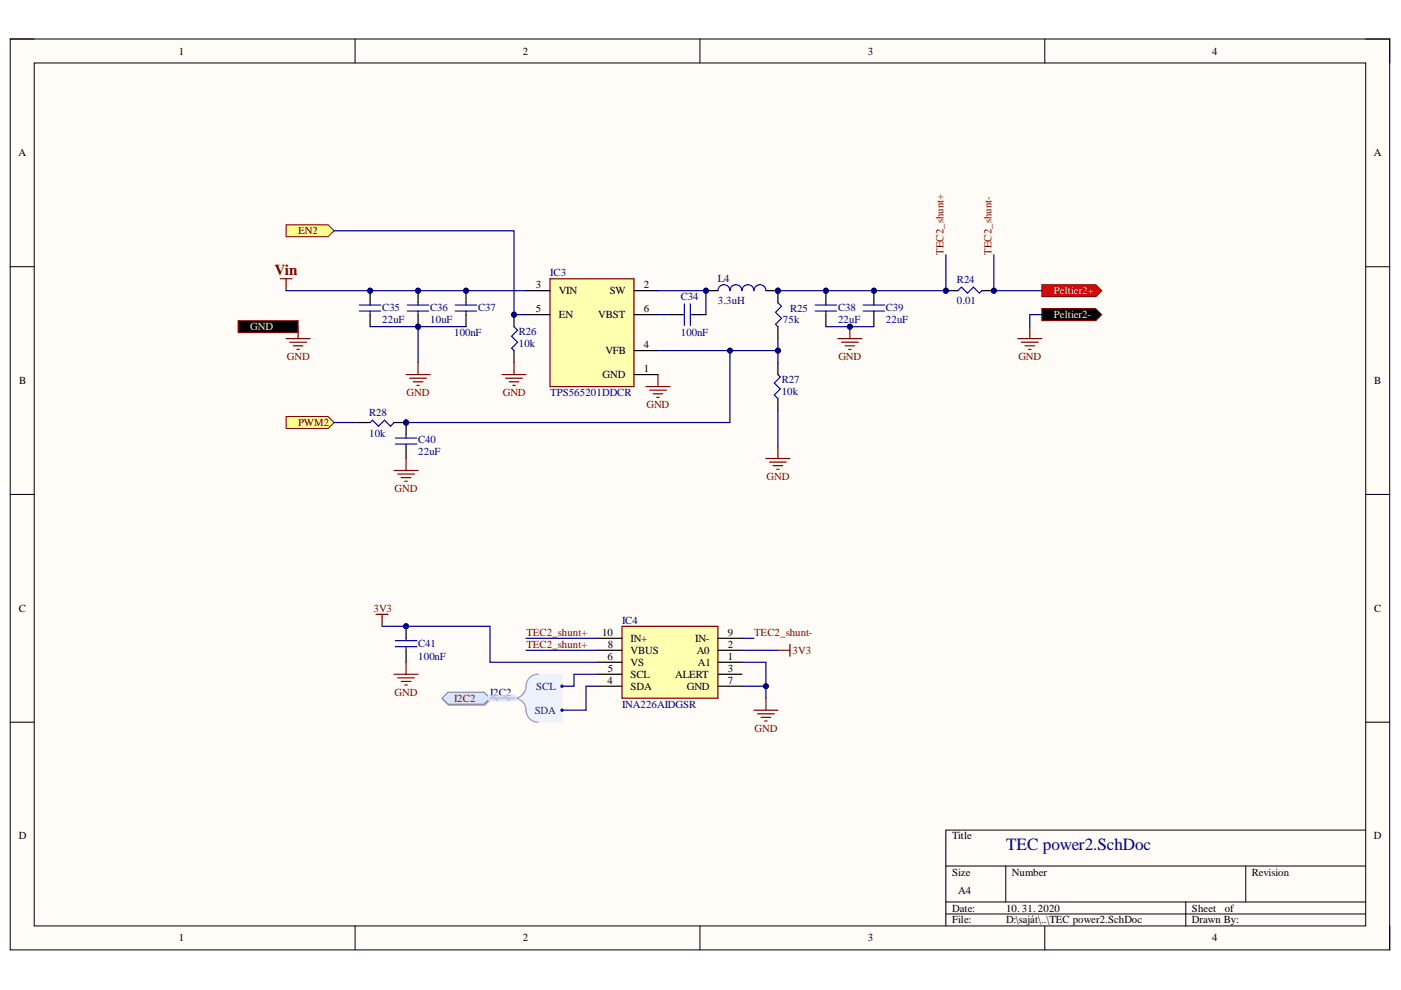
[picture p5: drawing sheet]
<svg xmlns="http://www.w3.org/2000/svg" width="297mm" height="210mm" viewBox="0 0 297 210" stroke-linecap="round" stroke-linejoin="round" font-family="sans-serif">
<path d="M2.2 8.3h292.4v193.1h-292.4z" fill-rule="evenodd" fill="#fffcf8"/>
<path d="M2.2 8.3h292.4v193.1h-292.4z" fill="none" stroke="#000" stroke-width=".21"/>
<path d="M7.3 13.4h282.3v182.9h-282.3z" fill-rule="evenodd" fill="#fffcf8"/>
<g fill="none" stroke="#000" stroke-width=".21">
<path d="M2.2 8.3h5.1M7.3 13.4h282.3v182.9h-282.3zM75.3 8.3v5M148.4 8.3v5M221.5 8.3v5.1M289.6 8.3h5v5.1M2.2 56.6h5.1M289.6 56.6h5M2.2 104.8h5.1M289.6 104.8h5M2.2 153.1h5.1M289.6 153.1h5"/>
<path d="M289.6 176h-89.1v20.3M75.3 196.3v5.1M148.4 196.3v5.1M200.5 183.6h89.1M200.5 191.2h89.1M200.5 193.8h89.1M213.3 183.6v7.6M221.5 196.3v5.1M251.4 191.2v5.1M264.1 183.6v7.6M294.6 196.3v5.1"/>
</g>
<path d="M116.6 59.1h17.8v22.9h-17.8z" fill-rule="evenodd" fill="#ffffb0"/>
<path d="M116.6 59.1h17.8v22.9h-17.8z" fill="none" stroke="#800000" stroke-width=".25"/>
<path d="M111.5 61.6h5.1M111.5 66.7h5.1M134.4 79.4h5.1M134.4 61.6h5.1M134.4 66.7h5.1M134.4 74.3h5.1" fill="none" stroke="#000" stroke-width=".25"/>
<circle cx="88.6" cy="61.6" r=".51" fill="#000080"/>
<circle cx="88.6" cy="61.6" r=".51" fill="none" stroke="#000080" stroke-width=".21"/>
<circle cx="88.6" cy="69.3" r=".51" fill="#000080"/>
<circle cx="88.6" cy="69.3" r=".51" fill="none" stroke="#000080" stroke-width=".21"/>
<path d="M86.4 66h4.5M86.4 64.7h4.5M88.6 64.2v.5M88.6 66v.7" fill="none" stroke="#00f" stroke-width=".25"/>
<path d="M88.6 61.6v2.6" fill="none" stroke="#000" stroke-width=".25"/>
<circle cx="88.6" cy="61.6" r=".51" fill="#000080"/>
<circle cx="88.6" cy="61.6" r=".51" fill="none" stroke="#000080" stroke-width=".21"/>
<path d="M88.6 66.7v2.6" fill="none" stroke="#000" stroke-width=".25"/>
<circle cx="88.6" cy="69.3" r=".51" fill="#000080"/>
<circle cx="88.6" cy="69.3" r=".51" fill="none" stroke="#000080" stroke-width=".21"/>
<circle cx="78.5" cy="61.6" r=".51" fill="#000080"/>
<circle cx="78.5" cy="61.6" r=".51" fill="none" stroke="#000080" stroke-width=".21"/>
<path d="M76.2 66h4.6M76.2 64.7h4.6M78.5 64.2v.5M78.5 66v.7" fill="none" stroke="#00f" stroke-width=".25"/>
<path d="M78.5 61.6v2.6" fill="none" stroke="#000" stroke-width=".25"/>
<circle cx="78.5" cy="61.6" r=".51" fill="#000080"/>
<circle cx="78.5" cy="61.6" r=".51" fill="none" stroke="#000080" stroke-width=".21"/>
<path d="M78.5 66.7v2.6" fill="none" stroke="#000" stroke-width=".25"/>
<circle cx="98.8" cy="61.6" r=".51" fill="#000080"/>
<circle cx="98.8" cy="61.6" r=".51" fill="none" stroke="#000080" stroke-width=".21"/>
<path d="M96.5 66h4.6M96.5 64.7h4.6M98.8 64.2v.5M98.8 66v.7" fill="none" stroke="#00f" stroke-width=".25"/>
<path d="M98.8 61.6v2.6" fill="none" stroke="#000" stroke-width=".25"/>
<circle cx="98.8" cy="61.6" r=".51" fill="#000080"/>
<circle cx="98.8" cy="61.6" r=".51" fill="none" stroke="#000080" stroke-width=".21"/>
<path d="M98.8 66.7v2.6" fill="none" stroke="#000" stroke-width=".25"/>
<path d="M59.4 59.1h2.5M60.7 59.1v2.5M86.1 79.4h5.1M88.6 76.9v2.5M86.9 80.2h3.5M87.6 80.9h2.1M88.4 81.7h.5" fill="none" stroke="#800000" stroke-width=".25"/>
<circle cx="109" cy="66.7" r=".51" fill="#000080"/>
<circle cx="109" cy="66.7" r=".51" fill="none" stroke="#000080" stroke-width=".21"/>
<path d="M109 66.7v2.6M109 74.3v2.6" fill="none" stroke="#000" stroke-width=".25"/>
<circle cx="109" cy="66.7" r=".51" fill="#000080"/>
<circle cx="109" cy="66.7" r=".51" fill="none" stroke="#000080" stroke-width=".21"/>
<path d="M109 69.3l.7 .7-1.2 1.3 1.2 1.3-1.2 1.2 .5 .5" fill="none" stroke="#00f" stroke-width=".25"/>
<path d="M106.4 79.4h5.1M109 76.9v2.5M107.2 80.2h3.6M108 80.9h2M108.7 81.7h.5" fill="none" stroke="#800000" stroke-width=".25"/>
<circle cx="149.7" cy="61.6" r=".51" fill="#000080"/>
<circle cx="149.7" cy="61.6" r=".51" fill="none" stroke="#000080" stroke-width=".21"/>
<circle cx="164.9" cy="61.6" r=".51" fill="#000080"/>
<circle cx="164.9" cy="61.6" r=".51" fill="none" stroke="#000080" stroke-width=".21"/>
<path d="M149.7 61.6h2.5" fill="none" stroke="#000" stroke-width=".25"/>
<circle cx="149.7" cy="61.6" r=".51" fill="#000080"/>
<circle cx="149.7" cy="61.6" r=".51" fill="none" stroke="#000080" stroke-width=".21"/>
<path d="M162.4 61.6h2.5" fill="none" stroke="#000" stroke-width=".25"/>
<circle cx="164.9" cy="61.6" r=".51" fill="#000080"/>
<circle cx="164.9" cy="61.6" r=".51" fill="none" stroke="#000080" stroke-width=".21"/>
<path d="M144.6 66.7h.5M145.1 64.4v4.6M146.4 66.7h.7M146.4 64.4v4.6M152.2 61.6a1.27 1.27 0 0 1 1.3-1.2 1.27 1.27 0 0 1 1.3 1.2 1.27 1.27 0 0 1 1.2-1.2 1.27 1.27 0 0 1 1.3 1.2 1.27 1.27 0 0 1 1.3-1.2 1.27 1.27 0 0 1 1.2 1.2 1.27 1.27 0 0 1 1.3-1.2 1.27 1.27 0 0 1 1.3 1.2" fill="none" stroke="#00f" stroke-width=".25"/>
<path d="M142 66.7h2.6M147.1 66.7h2.6" fill="none" stroke="#000" stroke-width=".25"/>
<circle cx="175.1" cy="61.6" r=".51" fill="#000080"/>
<circle cx="175.1" cy="61.6" r=".51" fill="none" stroke="#000080" stroke-width=".21"/>
<path d="M172.8 66h4.6M172.8 64.7h4.6M175.1 64.2v.5M175.1 66v.7" fill="none" stroke="#00f" stroke-width=".25"/>
<path d="M175.1 61.6v2.6" fill="none" stroke="#000" stroke-width=".25"/>
<circle cx="175.1" cy="61.6" r=".51" fill="#000080"/>
<circle cx="175.1" cy="61.6" r=".51" fill="none" stroke="#000080" stroke-width=".21"/>
<path d="M175.1 66.7v2.6" fill="none" stroke="#000" stroke-width=".25"/>
<circle cx="185.3" cy="61.6" r=".51" fill="#000080"/>
<circle cx="185.3" cy="61.6" r=".51" fill="none" stroke="#000080" stroke-width=".21"/>
<path d="M183 66h4.6M183 64.7h4.6M185.3 64.2v.5M185.3 66v.7" fill="none" stroke="#00f" stroke-width=".25"/>
<path d="M185.3 61.6v2.6" fill="none" stroke="#000" stroke-width=".25"/>
<circle cx="185.3" cy="61.6" r=".51" fill="#000080"/>
<circle cx="185.3" cy="61.6" r=".51" fill="none" stroke="#000080" stroke-width=".21"/>
<path d="M185.3 66.7v2.6" fill="none" stroke="#000" stroke-width=".25"/>
<path d="M177.7 71.8h5M178.4 72.6h3.6M179.2 73.3h2M179.9 74.1h.5M180.2 69.3v2.5" fill="none" stroke="#800000" stroke-width=".25"/>
<circle cx="180.2" cy="69.3" r=".51" fill="#000080"/>
<circle cx="180.2" cy="69.3" r=".51" fill="none" stroke="#000080" stroke-width=".21"/>
<path d="M164.9 76.9v2.5M164.9 84.5v2.5" fill="none" stroke="#000" stroke-width=".25"/>
<path d="M164.9 79.4l.5 .5-1.2 1.3 1.2 1.3-1.2 1.2 .7 .8" fill="none" stroke="#00f" stroke-width=".25"/>
<path d="M162.4 97.2h5.1M163.2 98h3.5M163.9 98.7h2.1M164.7 99.5h.5M164.9 94.7v2.5" fill="none" stroke="#800000" stroke-width=".25"/>
<path d="M60.7 47.7h8.9l1.2 1.2-1.2 1.3h-8.9z" fill-rule="evenodd" fill="#ffff80"/>
<path d="M60.7 47.7h8.9l1.2 1.2-1.2 1.3h-8.9z" fill="none" stroke="#800000" stroke-width=".21"/>
<circle cx="86.1" cy="89.6" r=".51" fill="#000080"/>
<circle cx="86.1" cy="89.6" r=".51" fill="none" stroke="#000080" stroke-width=".21"/>
<path d="M75.9 89.6h2.6M83.5 89.6h2.6" fill="none" stroke="#000" stroke-width=".25"/>
<circle cx="86.1" cy="89.6" r=".51" fill="#000080"/>
<circle cx="86.1" cy="89.6" r=".51" fill="none" stroke="#000080" stroke-width=".21"/>
<path d="M78.5 89.6l.5-.5 1.2 1.2 1.3-1.2 1.3 1.2 .7-.7" fill="none" stroke="#00f" stroke-width=".25"/>
<path d="M60.7 88.3h8.9l1.2 1.3-1.2 1.3h-8.9z" fill-rule="evenodd" fill="#ffff80"/>
<path d="M60.7 88.3h8.9l1.2 1.3-1.2 1.3h-8.9z" fill="none" stroke="#800000" stroke-width=".21"/>
<path d="M139.5 79.4v2.6M215.8 71.8h5.1M216.6 72.6h3.5M217.3 73.3h2.1M218.1 74.1h.5M218.3 69.3v2.5M137 82h5M137.7 82.7h3.6M138.5 83.5h2M139.2 84.3h.6" fill="none" stroke="#800000" stroke-width=".25"/>
<circle cx="86.1" cy="89.6" r=".51" fill="#000080"/>
<circle cx="86.1" cy="89.6" r=".51" fill="none" stroke="#000080" stroke-width=".21"/>
<path d="M83.8 92.9h4.6M83.8 94.2h4.6M86.1 92.1v.8M86.1 94.2v.5" fill="none" stroke="#00f" stroke-width=".25"/>
<path d="M86.1 89.6v2.5M86.1 94.7v2.5" fill="none" stroke="#000" stroke-width=".25"/>
<circle cx="86.1" cy="89.6" r=".51" fill="#000080"/>
<circle cx="86.1" cy="89.6" r=".51" fill="none" stroke="#000080" stroke-width=".21"/>
<path d="M83.5 99.8h5.1M86.1 97.2v2.6M84.3 100.5h3.6M85.1 101.3h2M85.8 102h.6" fill="none" stroke="#800000" stroke-width=".25"/>
<circle cx="164.9" cy="61.6" r=".51" fill="#000080"/>
<circle cx="164.9" cy="61.6" r=".51" fill="none" stroke="#000080" stroke-width=".21"/>
<path d="M164.9 61.6v2.6M164.9 69.3v2.5" fill="none" stroke="#000" stroke-width=".25"/>
<circle cx="164.9" cy="61.6" r=".51" fill="#000080"/>
<circle cx="164.9" cy="61.6" r=".51" fill="none" stroke="#000080" stroke-width=".21"/>
<path d="M164.9 64.2l.8 .7-1.3 1.3 1.3 1.3-1.3 1.2 .5 .6" fill="none" stroke="#00f" stroke-width=".25"/>
<path d="M220.9 60.4h11.4l1.3 1.2-1.3 1.3h-11.4z" fill-rule="evenodd" fill="#f00"/>
<path d="M50.5 68h12.7v2.5h-12.7zM220.9 60.4h11.4l1.3 1.2-1.3 1.3h-11.4zM220.9 65.4h11.4l1.3 1.3-1.3 1.3h-11.4z" fill="none" stroke="#800000" stroke-width=".21"/>
<g fill="#000">
<path d="M50.5 68h12.7v2.5h-12.7z" fill-rule="evenodd"/>
<path d="M220.9 65.4h11.4l1.3 1.3-1.3 1.3h-11.4z" fill-rule="evenodd"/>
</g>
<path d="M60.7 71.8h5M61.4 72.6h3.6M62.2 73.3h2M63 74.1h.5M63.2 69.3v2.5" fill="none" stroke="#800000" stroke-width=".25"/>
<circle cx="210.7" cy="61.6" r=".51" fill="#000080"/>
<circle cx="210.7" cy="61.6" r=".51" fill="none" stroke="#000080" stroke-width=".21"/>
<circle cx="200.5" cy="61.6" r=".51" fill="#000080"/>
<circle cx="200.5" cy="61.6" r=".51" fill="none" stroke="#000080" stroke-width=".21"/>
<path d="M208.2 61.6h2.5" fill="none" stroke="#000" stroke-width=".25"/>
<circle cx="210.7" cy="61.6" r=".51" fill="#000080"/>
<circle cx="210.7" cy="61.6" r=".51" fill="none" stroke="#000080" stroke-width=".21"/>
<path d="M200.5 61.6h2.6" fill="none" stroke="#000" stroke-width=".25"/>
<circle cx="200.5" cy="61.6" r=".51" fill="#000080"/>
<circle cx="200.5" cy="61.6" r=".51" fill="none" stroke="#000080" stroke-width=".21"/>
<path d="M203.1 61.6l.7-.7 1.3 1.2 1.3-1.2 1.3 1.2 .5-.5" fill="none" stroke="#00f" stroke-width=".25"/>
<path d="M159.8 150.6h5.1M160.6 151.3h3.6M161.4 152.1h2M162.1 152.9h.5M162.4 148v2.6" fill="none" stroke="#800000" stroke-width=".25"/>
<path d="M111.8 144.2l1-.9 1.3-.3h5.1v10.1h-5.1a2.62 2.62 0 0 1-2.6-3.2l-.6-1-1.3-.9 1.3-.8 .6-1.1z" fill-rule="evenodd" fill="#edf2fb"/>
<path d="M111.8 144.2l1-.9 1.3-.3h5.1v10.1h-5.1a2.62 2.62 0 0 1-2.6-3.2l-.6-1-1.3-.9 1.3-.8 .6-1.1z" fill="none" stroke="#edf2fb" stroke-width=".21"/>
<path d="M114.1 143a2.72 2.72 0 0 0-2.6 3.1 2.54 2.54 0 0 1-2.5 1.9 2.73 2.73 0 0 1 2.6 3.2 2.54 2.54 0 0 0 2.5 1.9" fill="none" stroke="#8f9ec9" stroke-width=".25"/>
<circle cx="119.2" cy="145.5" r=".25" fill="#003a70"/>
<circle cx="119.2" cy="145.5" r=".25" fill="none" stroke="#003a70" stroke-width=".21"/>
<circle cx="119.2" cy="150.6" r=".25" fill="#003a70"/>
<circle cx="119.2" cy="150.6" r=".25" fill="none" stroke="#003a70" stroke-width=".21"/>
<path d="M93.8 148.3l1.3-1.3h7.7l1.2 1.3-1.2 1.3h-7.7z" fill-rule="evenodd" fill="#bac0ca"/>
<path d="M93.8 148.3l1.3-1.3h7.7l1.2 1.3-1.2 1.3h-7.7z" fill="none" stroke="#a6acb6" stroke-width=".21"/>
<path d="M93.7 148l1.3-1.2h7.6l1.3 1.2-1.3 1.3h-7.6z" fill-rule="evenodd" fill="#d5e4ff"/>
<path d="M93.7 148l1.3-1.2h7.6l1.3 1.2-1.3 1.3h-7.6z" fill="none" stroke="#71809b" stroke-width=".21"/>
<circle cx="86.1" cy="132.8" r=".51" fill="#000080"/>
<circle cx="86.1" cy="132.8" r=".51" fill="none" stroke="#000080" stroke-width=".21"/>
<path d="M83.8 137.1h4.6M83.8 135.8h4.6M86.1 135.3v.5M86.1 137.1v.8" fill="none" stroke="#00f" stroke-width=".25"/>
<path d="M86.1 132.8v2.5" fill="none" stroke="#000" stroke-width=".25"/>
<circle cx="86.1" cy="132.8" r=".51" fill="#000080"/>
<circle cx="86.1" cy="132.8" r=".51" fill="none" stroke="#000080" stroke-width=".21"/>
<path d="M86.1 137.9v2.5" fill="none" stroke="#000" stroke-width=".25"/>
<path d="M79.7 130.2h2.6M81 130.2v2.6M83.5 143h5.1M84.3 143.7h3.6M85.1 144.5h2M85.8 145.2h.6M86.1 140.4v2.6" fill="none" stroke="#800000" stroke-width=".25"/>
<path d="M131.9 132.8h20.3v15.2h-20.3z" fill-rule="evenodd" fill="#ffffb0"/>
<path d="M131.9 132.8h20.3v15.2h-20.3z" fill="none" stroke="#800000" stroke-width=".25"/>
<path d="M126.8 137.9h5.1M126.8 135.3h5.1M152.2 137.9h5.1M152.2 135.3h5.1M126.8 140.4h5.1M126.8 143h5.1M126.8 145.5h5.1M152.2 140.4h5.1M152.2 143h5.1M152.2 145.5h5.1" fill="none" stroke="#000" stroke-width=".25"/>
<path d="M164.9 74.3v2.6" fill="none" stroke="#000080" stroke-width=".25"/>
<circle cx="164.9" cy="74.3" r=".51" fill="#000080"/>
<circle cx="164.9" cy="74.3" r=".51" fill="none" stroke="#000080" stroke-width=".21"/>
<path d="M103.9 148h5.1" fill="none" stroke="#cbdaff" stroke-width="1.3"/>
<path d="M104.4 147.6l1 .9M106.9 147.6l1.1 .9" fill="none" stroke="#adbce7" stroke-width=".38"/>
<path d="M103.9 148h5.1" fill="none" stroke="#adbce7" stroke-width=".25"/>
<path d="M60.7 61.6h50.8" fill="none" stroke="#000080" stroke-width=".25"/>
<circle cx="78.5" cy="61.6" r=".51" fill="#000080"/>
<circle cx="78.5" cy="61.6" r=".51" fill="none" stroke="#000080" stroke-width=".21"/>
<circle cx="88.6" cy="61.6" r=".51" fill="#000080"/>
<circle cx="88.6" cy="61.6" r=".51" fill="none" stroke="#000080" stroke-width=".21"/>
<circle cx="98.8" cy="61.6" r=".51" fill="#000080"/>
<circle cx="98.8" cy="61.6" r=".51" fill="none" stroke="#000080" stroke-width=".21"/>
<path d="M70.8 48.9h38.2v17.8h2.5M70.8 89.6h5.1" fill="none" stroke="#000080" stroke-width=".25"/>
<circle cx="109" cy="66.7" r=".51" fill="#000080"/>
<circle cx="109" cy="66.7" r=".51" fill="none" stroke="#000080" stroke-width=".21"/>
<path d="M78.5 69.3h20.3" fill="none" stroke="#000080" stroke-width=".25"/>
<circle cx="88.6" cy="69.3" r=".51" fill="#000080"/>
<circle cx="88.6" cy="69.3" r=".51" fill="none" stroke="#000080" stroke-width=".21"/>
<path d="M81 132.8h22.9v7.6h22.9" fill="none" stroke="#000080" stroke-width=".25"/>
<circle cx="86.1" cy="132.8" r=".51" fill="#000080"/>
<circle cx="86.1" cy="132.8" r=".51" fill="none" stroke="#000080" stroke-width=".21"/>
<path d="M154.8 74.3v15.3h-68.7" fill="none" stroke="#000080" stroke-width=".25"/>
<circle cx="86.1" cy="89.6" r=".51" fill="#000080"/>
<circle cx="86.1" cy="89.6" r=".51" fill="none" stroke="#000080" stroke-width=".21"/>
<circle cx="154.8" cy="74.3" r=".51" fill="#000080"/>
<circle cx="154.8" cy="74.3" r=".51" fill="none" stroke="#000080" stroke-width=".21"/>
<path d="M139.5 74.3h25.4M111.5 137.9h15.3M111.5 135.3h15.3M126.8 145.5h-2.6v5.1h-5M126.8 143h-5.1v2.5h-2.5" fill="none" stroke="#000080" stroke-width=".25"/>
<circle cx="154.8" cy="74.3" r=".51" fill="#000080"/>
<circle cx="154.8" cy="74.3" r=".51" fill="none" stroke="#000080" stroke-width=".21"/>
<circle cx="164.9" cy="74.3" r=".51" fill="#000080"/>
<circle cx="164.9" cy="74.3" r=".51" fill="none" stroke="#000080" stroke-width=".21"/>
<path d="M139.5 61.6h10.2v5.1M139.5 66.7h2.5" fill="none" stroke="#000080" stroke-width=".25"/>
<circle cx="149.7" cy="61.6" r=".51" fill="#000080"/>
<circle cx="149.7" cy="61.6" r=".51" fill="none" stroke="#000080" stroke-width=".21"/>
<path d="M157.3 145.5h5.1v2.5" fill="none" stroke="#000080" stroke-width=".25"/>
<circle cx="162.4" cy="145.5" r=".51" fill="#000080"/>
<circle cx="162.4" cy="145.5" r=".51" fill="none" stroke="#000080" stroke-width=".21"/>
<path d="M200.5 54v7.6h-35.6M157.3 135.3h2.5" fill="none" stroke="#000080" stroke-width=".25"/>
<circle cx="164.9" cy="61.6" r=".51" fill="#000080"/>
<circle cx="164.9" cy="61.6" r=".51" fill="none" stroke="#000080" stroke-width=".21"/>
<circle cx="175.1" cy="61.6" r=".51" fill="#000080"/>
<circle cx="175.1" cy="61.6" r=".51" fill="none" stroke="#000080" stroke-width=".21"/>
<circle cx="185.3" cy="61.6" r=".51" fill="#000080"/>
<circle cx="185.3" cy="61.6" r=".51" fill="none" stroke="#000080" stroke-width=".21"/>
<circle cx="200.5" cy="61.6" r=".51" fill="#000080"/>
<circle cx="200.5" cy="61.6" r=".51" fill="none" stroke="#000080" stroke-width=".21"/>
<path d="M175.1 69.3h5.1" fill="none" stroke="#000080" stroke-width=".25"/>
<circle cx="180.2" cy="69.3" r=".51" fill="#000080"/>
<circle cx="180.2" cy="69.3" r=".51" fill="none" stroke="#000080" stroke-width=".21"/>
<path d="M180.2 69.3h5.1" fill="none" stroke="#000080" stroke-width=".25"/>
<circle cx="180.2" cy="69.3" r=".51" fill="#000080"/>
<circle cx="180.2" cy="69.3" r=".51" fill="none" stroke="#000080" stroke-width=".21"/>
<path d="M210.7 54v7.6h10.2" fill="none" stroke="#000080" stroke-width=".25"/>
<circle cx="210.7" cy="61.6" r=".51" fill="#000080"/>
<circle cx="210.7" cy="61.6" r=".51" fill="none" stroke="#000080" stroke-width=".21"/>
<path d="M88.6 69.3v7.6M220.9 66.7h-2.6v2.6" fill="none" stroke="#000080" stroke-width=".25"/>
<circle cx="88.6" cy="69.3" r=".51" fill="#000080"/>
<circle cx="88.6" cy="69.3" r=".51" fill="none" stroke="#000080" stroke-width=".21"/>
<path d="M164.9 71.8v2.5M164.9 87v7.7" fill="none" stroke="#000080" stroke-width=".25"/>
<circle cx="164.9" cy="74.3" r=".51" fill="#000080"/>
<circle cx="164.9" cy="74.3" r=".51" fill="none" stroke="#000080" stroke-width=".21"/>
<path d="M157.3 140.4h5.1v5.1" fill="none" stroke="#000080" stroke-width=".25"/>
<circle cx="162.4" cy="145.5" r=".51" fill="#000080"/>
<circle cx="162.4" cy="145.5" r=".51" fill="none" stroke="#000080" stroke-width=".21"/>
<path d="M164.9 137.9h2.6M167.5 136.6v2.5" fill="none" stroke="#800000" stroke-width=".25"/>
<path d="M157.3 137.9h7.6" fill="none" stroke="#000080" stroke-width=".25"/>
<text font-size="3.6" fill="#000080" x="213.3" y="180.2">TEC power2.SchDoc</text>
<text font-size="3.2" fill="#800000" x="58.2" y="58.3">Vin</text>
<g font-size="2.3">
<text x="37.9" y="11.6">1</text>
<text x="110.8" y="11.6">2</text>
<text x="184" y="11.6">3</text>
<text x="257" y="11.6">4</text>
<text x="3.9" y="33.1">A</text>
<text x="291.3" y="33.1">A</text>
<text x="113.6" y="61.1">3</text>
<text x="118.4" y="62.4">VIN</text>
<text x="129.3" y="62.4">SW</text>
<text x="136.5" y="61.1">2</text>
<text x="113.6" y="66.2">5</text>
<text x="118.4" y="67.5">EN</text>
<text x="126.8" y="67.5">VBST</text>
<text x="136.5" y="66.2">6</text>
<text x="128.3" y="75.1">VFB</text>
<text x="136.5" y="73.8">4</text>
<text x="4.1" y="81.4">B</text>
<text x="127.8" y="80.1">GND</text>
<text x="136.5" y="78.9">1</text>
<text x="291.4" y="81.4">B</text>
<text x="4" y="129.7">C</text>
<text x="291.4" y="129.7">C</text>
<text x="127.7" y="134.8">10</text>
<text x="128.9" y="137.4">8</text>
<text x="133.7" y="136.1">IN+</text>
<text x="147.4" y="136.1">IN-</text>
<text x="154.3" y="137.4">2</text>
<text x="154.3" y="134.8">9</text>
<text x="128.8" y="139.9">6</text>
<text x="128.9" y="142.5">5</text>
<text x="133.7" y="143.7">SCL</text>
<text x="133.7" y="138.7">VBUS</text>
<text x="133.7" y="141.2">VS</text>
<text x="143.2" y="143.7">ALERT</text>
<text x="147.7" y="138.7">A0</text>
<text x="148" y="141.2">A1</text>
<text x="154.3" y="139.9">1</text>
<text x="154.3" y="142.5">3</text>
<text x="128.8" y="145">4</text>
<text x="133.7" y="146.3">SDA</text>
<text x="145.6" y="146.3">GND</text>
<text x="154.3" y="145">7</text>
<text x="4" y="178">D</text>
<text x="201.9" y="178">Title</text>
<text x="291.3" y="178">D</text>
<text x="201.9" y="185.7">Size</text>
<text x="214.6" y="185.7">Number</text>
<text x="265.4" y="185.7">Revision</text>
<text x="203.1" y="189.5">A4</text>
<text x="201.9" y="193.3">Date:</text>
<text x="201.9" y="195.8">File:</text>
<text x="213.3" y="193.3">10. 31. 2020</text>
<text x="213.3" y="195.8">D:\saját\..\TEC power2.SchDoc</text>
<text x="252.7" y="193.3">Sheet</text>
<text x="252.7" y="195.8">Drawn By:</text>
<text x="259.7" y="193.3">of</text>
<text x="37.9" y="199.6">1</text>
<text x="110.8" y="199.6">2</text>
<text x="184" y="199.6">3</text>
<text x="257" y="199.6">4</text>
</g>
<g font-size="2.3" fill="#800000">
<text x="63.2" y="49.7">EN2</text>
<text x="200" y="54" transform="rotate(-90 200 54)">TEC2_shunt+</text>
<text x="210.2" y="54" transform="rotate(-90 210.2 54)">TEC2_shunt-</text>
<text x="60.8" y="76.3">GND</text>
<text x="177.8" y="76.3">GND</text>
<text x="215.9" y="76.3">GND</text>
<text x="86.2" y="83.9">GND</text>
<text x="106.6" y="83.9">GND</text>
<text x="137.1" y="86.5">GND</text>
<text x="63.2" y="90.3">PWM2</text>
<text x="162.5" y="101.8">GND</text>
<text x="83.7" y="104.3">GND</text>
<text x="79.2" y="129.7">3V3</text>
<text x="111.6" y="134.8">TEC2_shunt+</text>
<text x="111.6" y="137.4">TEC2_shunt+</text>
<text x="159.9" y="134.8">TEC2_shunt-</text>
<text x="168" y="138.7">3V3</text>
<text x="83.7" y="147.5">GND</text>
<text x="96.3" y="148.8">I2C2</text>
<text x="160" y="155.1">GND</text>
</g>
<g font-size="2.3" fill="#000080">
<text x="116.7" y="58.6">IC3</text>
<text x="152.2" y="59.9">L4</text>
<text x="81.1" y="65.9">C35</text>
<text x="91.2" y="65.9">C36</text>
<text x="101.4" y="65.9">C37</text>
<text x="144.3" y="63.7">C34</text>
<text x="152.2" y="64.4">3.3uH</text>
<text x="177.7" y="65.9">C38</text>
<text x="187.8" y="65.9">C39</text>
<text x="202.9" y="60.1">R24</text>
<text x="202.9" y="64.4">0.01</text>
<text x="81.1" y="68.5">22uF</text>
<text x="91.2" y="68.5">10uF</text>
<text x="96.3" y="71.3">100nF</text>
<text x="110" y="71">R26</text>
<text x="144.3" y="71.3">100nF</text>
<text x="166" y="68.5">75k</text>
<text x="167.5" y="66.2">R25</text>
<text x="177.7" y="68.5">22uF</text>
<text x="187.8" y="68.5">22uF</text>
<text x="110" y="73.6">10k</text>
<text x="116.7" y="83.9">TPS565201DDCR</text>
<text x="165.7" y="81.2">R27</text>
<text x="165.7" y="83.7">10k</text>
<text x="78.3" y="88.3">R28</text>
<text x="78.3" y="92.7">10k</text>
<text x="88.7" y="93.9">C40</text>
<text x="88.7" y="96.5">22uF</text>
<text x="88.7" y="137.1">C41</text>
<text x="131.9" y="132.2">IC4</text>
<text x="88.7" y="139.9">100nF</text>
<text x="103.9" y="147.5">I2C2</text>
<text x="131.9" y="150.1">INA226AIDGSR</text>
</g>
<g font-size="2.3" fill="#fff2cc">
<text x="223.4" y="62.4">Peltier2+</text>
<text x="53" y="70">GND</text>
<text x="223.4" y="67.5">Peltier2-</text>
</g>
<g font-size="2.3" fill="#003a70">
<text x="113.7" y="146.3">SCL</text>
<text x="113.4" y="151.3">SDA</text>
</g>
</svg>
